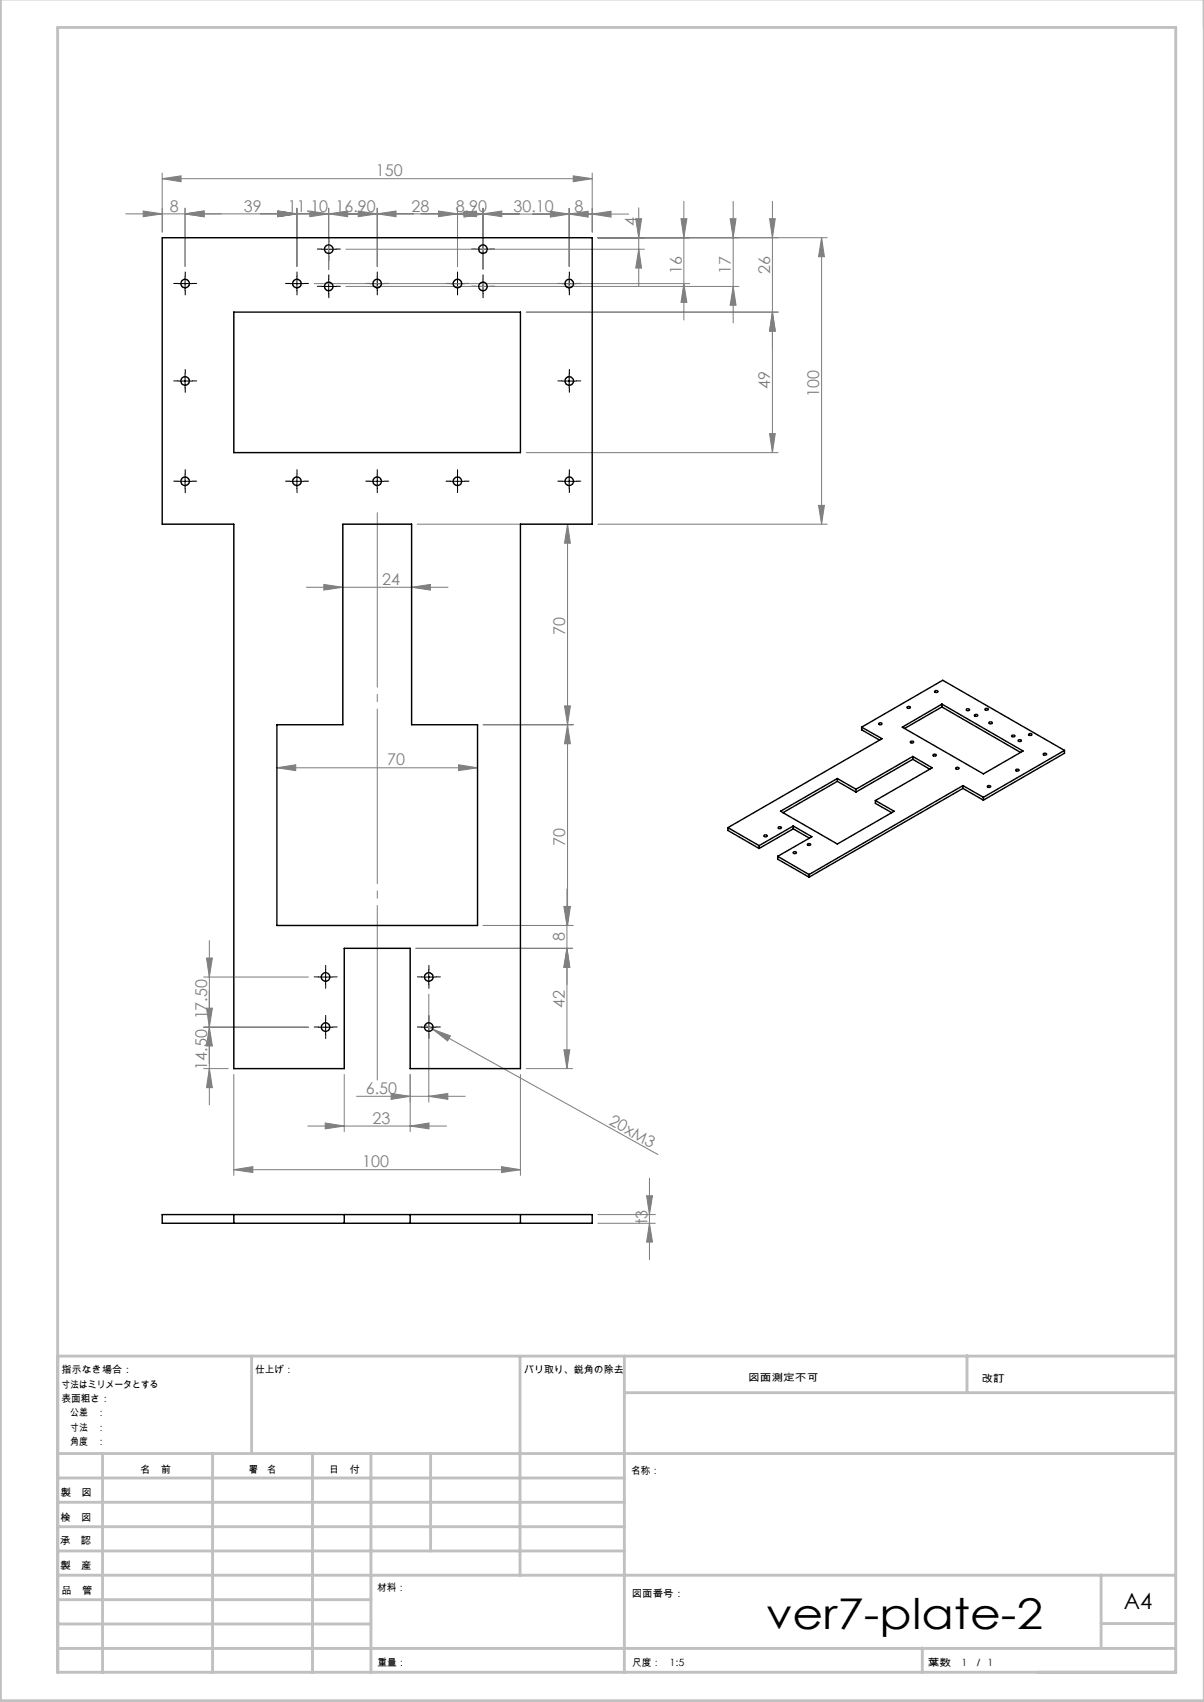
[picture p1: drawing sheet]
<svg xmlns="http://www.w3.org/2000/svg" width="210mm" height="297mm" viewBox="0 0 210 297" stroke-linecap="round" stroke-linejoin="round" font-family="sans-serif">
<g fill="none" stroke="#808080" stroke-width=".18">
<path d="M21.9 37.3h68.7M25 36.8l3.3 .5-3.3 .5zM28.3 31.2l3.3-.5v1zM28.3 30.2v10.3M28.3 31.2h75M32.3 37.3l3.3-.5v1zM32.3 36.3v10.2M48.5 36.8l3.3 .5-3.3 .5zM51.8 36.3v10.2M54 36.8l3.3 .5-3.3 .5zM57.3 37.3l3.3-.5v1zM57.3 36.3v10.7"/>
<path d="M62.5 36.8l3.3 .5-3.3 .5zM65.8 37.3l3.3-.5v1zM65.8 36.3v10.2M76.5 36.8l3.3 .5-3.3 .5zM77.9 37.4h31.7M79.8 37.3l3.3-.5v1zM79.8 36.3v10.2M80.9 36.9l3.3 .5-3.3 .5zM84.2 37.3l3.3-.5v1zM84.2 36.3v10.7M96 36.9l3.3 .5-3.3 .5zM99.3 37.4l3.3-.5v1z"/>
<path d="M99.3 36.4v10.1M100 30.7l3.3 .5-3.3 .5zM103.3 37.4l3.3-.5v1zM103.3 30.2v10.3M110.9 38.2h1l-.5 3.3zM111.4 36.3v13.5M118.8 38.2h1l-.5 3.3zM119.3 35.1v20.7M127.4 38.2h1l-.5 3.3zM127.9 35.1v21.2M134.2 38.2h1l-.5 3.3zM134.7 35.1v43.9"/>
<path d="M54.8 49.5h65.5M60.3 43.5h52.1M60.3 50h68.6M91.8 54.5h43.9M104.3 41.5h40M111.4 43.5l.5 3.3h-1zM119.3 49.5l.5 3.3h-1zM127.9 50l.5 3.3h-1zM134.7 54.5l.5 3.3h-1zM143.3 41.5l.5 3.3h-1zM143.3 41.5v50M91.8 79h43.9"/>
<path d="M134.2 75.7h1l-.5 3.3zM72.8 91.5h27.2M99 91.5l.5 3.3h-1zM99 91.5v70M104.3 91.5h40M142.8 88.2h1l-.5 3.3zM53.4 102.5h24.7M56.5 102l3.3 .5-3.3 .5zM71.8 102.5l3.3-.5v1zM48.3 134l3.3-.5v1zM48.3 134h35M80 133.5l3.3 .5-3.3 .5z"/>
<path d="M84.3 126.5h15.7M98.5 123.2h1l-.5 3.3zM99 126.5l.5 3.3h-1zM98.4 158.2h1l-.5 3.3zM98.5 158.2h1l-.5 3.3zM98.9 155.1v31.4M35.5 179.2h18.3M35.5 170.5h18.3M36 175.9h1l-.5 3.3zM36 167.2h1l-.5 3.3zM36.5 179.2l.5 3.3h-1zM36.5 164.1v28.7"/>
<path d="M72.5 165.5h27.4M74.1 178.9l1.4 .7M74.8 173.5v18.8M75.5 179.6l3.1 1.2-.5 .8zM75.5 179.6l39.3 21.9M84.3 161.5h15.7M98.9 165.5l.5 3.3h-1zM35.5 186.5h4.3M36.5 186.5l.5 3.3h-1zM40.8 187.5v17.6M53.7 196.5h24.2M56.7 196l3.3 .5-3.3 .5z"/>
<path d="M60 187.5v10M62.2 191.3h18.9M68.2 190.8l3.3 .5-3.3 .5zM71.5 196.5l3.3-.5v1zM71.5 187.5v10M74.8 191.3l3.3-.5v1zM90.8 187.5v17.6M91.8 186.5h8.1M98.4 183.2h1l-.5 3.3zM40.8 204.1l3.3-.5v1zM40.8 204.1h50M87.5 203.6l3.3 .5-3.3 .5z"/>
<path d="M104.3 211.9h10M104.3 213.5h10M112.8 208.7h1l-.5 3.2zM113.3 213.5l.5 3.2h-1zM113.3 205.6v14.2"/>
</g>
<g fill="none" stroke="#000" stroke-width=".18" stroke-dasharray="30.5 1.3 1.3 1.3">
<path d="M31.1 49.5h-.8M32.3 48.2v-.7M32.3 50.7v.8M33.6 49.5h.7M50.6 49.5h-.8M51.8 48.2v-.7M51.8 50.7v.8M53.1 49.5h.7M56.1 43.5h-.7M56.1 50h-.7M57.4 42.2v-.7M57.4 44.7v.8"/>
<path d="M57.4 48.7v-.7M57.4 51.2v.8M58.6 43.5h.8M58.6 50h.8M64.6 49.5h-.8M65.8 48.2v-.7M65.8 50.7v.8M67.1 49.5h.7M78.6 49.5h-.8M79.8 48.2v-.7M79.8 50.7v.8M81.1 49.5h.7"/>
<path d="M83 43.5h-.7M83 50h-.7M84.3 42.2v-.7M84.3 44.7v.8M84.3 48.7v-.7M84.3 51.2v.8M85.5 43.5h.8M85.5 50h.8M98.1 49.5h-.8M99.3 48.2v-.7M99.3 50.7v.8M100.6 49.5h.7"/>
<path d="M31.1 66.5h-.8M32.3 65.2v-.7M32.3 67.7v.8M33.6 66.5h.7M98.1 66.5h-.8M99.3 65.2v-.7M99.3 67.7v.8M100.6 66.5h.7M31.1 84h-.8M32.3 82.7v-.7M32.3 85.2v.8M33.6 84h.7"/>
<path d="M50.6 84h-.8M51.8 82.7v-.7M51.8 85.2v.8M53.1 84h.7M64.6 84h-.8M65.8 82.7v-.7M65.8 85.2v.8M67.1 84h.7M78.6 84h-.8M79.8 82.7v-.7M79.8 85.2v.8M81.1 84h.7"/>
<path d="M98.1 84h-.8M99.3 82.7v-.7M99.3 85.2v.8M100.6 84h.7M55.6 170.5h-.8M55.6 179.2h-.8M56.8 169.2v-.7M56.8 171.7v.8M56.8 178v-.8M58.1 170.5h.7M58.1 179.2h.7M73.6 179.2h-.8"/>
<path d="M73.6 170.5h-.8M74.8 178v-.8M74.8 169.2v-.7M74.8 171.7v.8M76.1 179.2h.7M76.1 170.5h.7M56.8 180.5v.7M74.8 180.5v.7"/>
</g>
<g fill="none" stroke="#000" stroke-width=".18">
<path d="M31 49.5h2.5M32.3 48.2v2.5M50.6 49.5h2.4M51.8 48.2v2.5M56.1 43.5h2.5M56.1 50h2.5M57.3 42.2v2.5M57.3 48.7v2.5M64.5 49.5h2.5M65.8 48.2v2.5M78.5 49.5h2.5M79.8 48.2v2.5"/>
<path d="M83 43.5h2.5M83 50h2.5M84.2 42.2v2.5M84.2 48.7v2.5M98 49.5h2.5M99.3 48.2v2.5M31 66.5h2.5M32.3 65.2v2.5M98 66.5h2.5M99.3 65.2v2.5M31 84h2.5M32.3 82.7v2.5"/>
<path d="M50.6 84h2.4M51.8 82.7v2.5M64.5 84h2.5M65.8 82.7v2.5M78.5 84h2.5M79.8 82.7v2.5M98 84h2.5M99.3 82.7v2.5M55.5 179.2h2.5M55.5 170.5h2.5M56.8 169.2v2.5M56.8 178v2.5"/>
<path d="M73.6 179.2h2.4M73.6 170.5h2.4M74.8 169.2v2.5M74.8 178v2.5"/>
</g>
<path d="M65.8 89.5v99" fill="none" stroke="#808080" stroke-width=".18" stroke-dasharray="30.5 1.3 1.3 1.3"/>
<g fill="none" stroke="#c0c0c0" stroke-width=".5">
<path d="M.1 -.1v296.9h209.9v-296.9M10.1 236.6h195M43.9 236.6v17M90.7 236.6v38.3M108.9 236.6v55.3M168.7 236.6v6.3M10.1 253.6h195M10.1 257.9h98.8M17.9 253.6v38.3M37.1 253.6v38.3M54.5 253.6v38.3M64.7 253.6v38.3"/>
<path d="M75.1 253.6v17M108.9 243h96.2M10.1 270.6h98.8M10.1 266.4h98.8M10.1 262.1h98.8M10.1 279.1h54.6M10.1 274.9h195M192.1 274.8v12.7M10.1 291.8h195v-287h-195v287.1M10.1 287.7h195M10.1 283.4h54.6M160.9 287.5v4.3"/>
<path d="M192.1 283.3h13"/>
</g>
<g fill="#808080">
<path d="M75.5 179.6l3.1 1.2-.5 .8z"/>
<path d="M71.5 196.5l3.3-.5v1zM56.7 196l3.3 .5-3.3 .5z"/>
<path d="M28.3 31.2l3.3-.5v1zM100 30.7l3.3 .5-3.3 .5zM68.2 190.8l3.3 .5-3.3 .5zM74.8 191.3l3.3-.5v1zM56.5 102l3.3 .5-3.3 .5zM71.8 102.5l3.3-.5v1zM48.3 134l3.3-.5v1zM80 133.5l3.3 .5-3.3 .5zM96 36.9l3.3 .5-3.3 .5zM103.3 37.4l3.3-.5v1zM32.3 37.3l3.3-.5v1zM48.5 36.8l3.3 .5-3.3 .5zM80.9 36.9l3.3 .5-3.3 .5zM99.3 37.4l3.3-.5v1zM76.5 36.8l3.3 .5-3.3 .5zM84.2 37.3l3.3-.5v1zM62.5 36.8l3.3 .5-3.3 .5zM79.8 37.3l3.3-.5v1zM54 36.8l3.3 .5-3.3 .5zM65.8 37.3l3.3-.5v1zM48.5 36.8l3.3 .5-3.3 .5zM57.3 37.3l3.3-.5v1z"/>
<path d="M40.8 204.1l3.3-.5v1zM87.5 203.6l3.3 .5-3.3 .5z"/>
<path d="M32.3 37.3l3.3-.5v1zM25 36.8l3.3 .5-3.3 .5z"/>
<path d="M98.4 183.2h1l-.5 3.3zM98.9 165.5l.5 3.3h-1zM111.4 43.5l.5 3.3h-1zM110.9 38.2h1l-.5 3.3zM119.3 49.5l.5 3.3h-1zM118.8 38.2h1l-.5 3.3zM127.9 50l.5 3.3h-1zM127.4 38.2h1l-.5 3.3zM134.7 54.5l.5 3.3h-1zM134.2 38.2h1l-.5 3.3z"/>
<path d="M112.8 208.7h1l-.5 3.2zM113.3 213.5l.5 3.2h-1zM98.4 158.2h1l-.5 3.3zM98.9 165.5l.5 3.3h-1zM99 126.5l.5 3.3h-1zM98.5 158.2h1l-.5 3.3zM99 91.5l.5 3.3h-1zM98.5 123.2h1l-.5 3.3zM143.3 41.5l.5 3.3h-1zM142.8 88.2h1l-.5 3.3zM36 175.9h1l-.5 3.3zM36.5 186.5l.5 3.3h-1zM36 167.2h1l-.5 3.3zM36.5 179.2l.5 3.3h-1zM134.7 54.5l.5 3.3h-1zM134.2 75.7h1l-.5 3.3z"/>
</g>
<g fill="none" stroke="#000" stroke-width=".25">
<path d="M28.3 41.5h75v50h-12.5v95h-19.3v-21h-11.5v21h-19.2v-95h-12.5zM40.8 54.5h50v24.5h-50zM59.8 91.5h12v35h11.5v35h-35v-35h11.5zM146 135.9l-9.9 5.7 9.9 5.7 10-5.7-3.3-1.9M146 135.9l3.3 1.8M146 135.9v.4M146 136.3l-9.4 5.5M146 136.3l3.3 1.9M149.3 137.7v.5M150.3 126.9l3.5 2-26.8 15.5M150.3 126.9l14.1-8.2 21.3 12.2M150.3 126.9v.4l3.1 1.8"/>
<path d="M152.7 139.7v.5l2.8 1.6M153.3 126.2a.27 .27 0 0 1 .3-.1 .27 .27 0 0 1 .2 .3l-.4 .1zM157.4 126.9l6.9-4 14.1 8.2-6.9 3.9zM158.2 123.4a.33 .33 0 0 1 .6 .1 .31 .31 0 0 1-.3 .1 .31 .31 0 0 1-.3-.2zM158.8 129.4a.26 .26 0 0 1 .3-.1 .26 .26 0 0 1 .2 .3h-.4zM159.2 132l3.4 2-9.9 5.7M159.2 132l-9.9 5.7M159.2 132v.5M159.2 132.5l-9.9 5.7M159.2 132.5l3 1.7M162.8 131.7a.25 .25 0 0 1 .3-.1 .25 .25 0 0 1 .1 .3 .25 .25 0 0 1-.3 .1 .25 .25 0 0 1-.1-.3zM163 120.6a.31 .31 0 0 1 .3-.1 .31 .31 0 0 1 .3 .3 .33 .33 0 0 1-.6-.2z"/>
<path d="M164.3 122.9v.5M164.3 123.4l13.7 7.9M164.3 123.4l-6.5 3.7M166.7 134a.3 .3 0 0 1 .3-.1 .3 .3 0 0 1 .3 .2 .28 .28 0 0 1-.4 .2 .28 .28 0 0 1-.2-.3zM168 137.1l3.5 2M168 137.1l-26.9 15.5M168 137.1v.5M168 137.6l-26.9 15.5M168 137.6l3.5 2M168.6 123.7l.5 .1a.25 .25 0 0 1-.3 .2 .25 .25 0 0 1-.2-.3zM170 124.7a.25 .25 0 0 1 .4-.1 .25 .25 0 0 1 .1 .4 .25 .25 0 0 1-.4 0 .25 .25 0 0 1-.1-.3zM171.5 139.1v.5"/>
<path d="M171.8 123.7a.31 .31 0 0 1 .3-.1 .31 .31 0 0 1 .3 .3 .33 .33 0 0 1-.6-.2zM172.2 137.2a.35 .35 0 0 1 .6 .1l-.4 .1zM172.5 126.1a.31 .31 0 0 1 .3-.1 .31 .31 0 0 1 .3 .2 .32 .32 0 0 1-.4 .1 .32 .32 0 0 1-.2-.2zM176.5 128.3a.25 .25 0 0 1 .4-.1 .25 .25 0 0 1 .1 .3 .25 .25 0 0 1-.4 .1 .25 .25 0 0 1-.1-.3zM177.2 134.3a.25 .25 0 0 1 .4-.1 .25 .25 0 0 1 .1 .3 .25 .25 0 0 1-.4 .1 .25 .25 0 0 1-.1-.3zM177.7 129.1l.5 .1a.29 .29 0 0 1-.3 .2 .29 .29 0 0 1-.3-.2zM179.4 128.1a.33 .33 0 0 1 .6 .1 .31 .31 0 0 1-.3 .2 .31 .31 0 0 1-.3-.3zM182 131.5h.5a.28 .28 0 0 1-.3 .3 .28 .28 0 0 1-.2-.3zM185.7 130.9l-14.2 8.2M185.7 130.9v.5l-14.2 8.2M127 144.4l5.4 3.2M127 144.4v.5l5.4 3.2"/>
<path d="M132.4 147.6v.5M133.2 145.8a.3 .3 0 0 1 .4-.1 .3 .3 0 0 1 .2 .2 .32 .32 0 0 1-.3 .1 .32 .32 0 0 1-.3-.2zM135.6 149.4l5.5 3.2M135.6 149.4v.5l5.5 3.2M135.7 144.4a.3 .3 0 0 1 .4-.2 .3 .3 0 0 1 .2 .3 .28 .28 0 0 1-.3 .1 .28 .28 0 0 1-.3-.2zM138.4 148.7a.28 .28 0 0 1 .3-.1 .28 .28 0 0 1 .2 .3 .3 .3 0 0 1-.3 .1 .3 .3 0 0 1-.2-.3zM138.4 144.1l3.2 1.9-6 3.4M138.4 144.1l-6 3.5M138.4 144.1v.5M138.4 144.6l-6 3.5M138.4 144.6l2.8 1.7M140.8 147.4a.27 .27 0 0 1 .3-.2 .27 .27 0 0 1 .2 .3h-.3z"/>
<path d="M141.1 152.6v.5M28.3 211.9h75v1.6h-75zM40.8 211.9v1.6M60 211.9v1.6M71.5 211.9v1.6M90.8 211.9v1.6"/>
<circle cx="32.3" cy="49.5" r=".74"/>
<circle cx="51.8" cy="49.5" r=".75"/>
<circle cx="57.3" cy="43.5" r=".74"/>
<circle cx="57.3" cy="50" r=".74"/>
<circle cx="65.8" cy="49.5" r=".75"/>
<circle cx="79.8" cy="49.5" r=".75"/>
<circle cx="84.2" cy="43.5" r=".75"/>
<circle cx="84.2" cy="50" r=".75"/>
<circle cx="99.3" cy="49.5" r=".74"/>
<circle cx="32.3" cy="66.5" r=".74"/>
<circle cx="99.3" cy="66.5" r=".74"/>
<circle cx="32.3" cy="84" r=".74"/>
<circle cx="51.8" cy="84" r=".75"/>
<circle cx="65.8" cy="84" r=".75"/>
<circle cx="79.8" cy="84" r=".75"/>
<circle cx="99.3" cy="84" r=".74"/>
<circle cx="56.8" cy="170.5" r=".75"/>
<circle cx="56.8" cy="179.2" r=".75"/>
<circle cx="74.8" cy="170.5" r=".75"/>
<circle cx="74.8" cy="179.2" r=".75"/>
</g>
<text font-size="7.4" x="133.6" y="284.3">ver7-plate-2</text>
<text font-size="3.9" x="196" y="280.7">A4</text>
<g font-size="2.8" fill="#808080">
<text x="65.6" y="30.8">150</text>
<text x="29.6" y="36.9">8</text>
<text x="42.5" y="36.9">39</text>
<text x="50.2" y="36.9">11.10</text>
<text x="58.5" y="36.9">16.90</text>
<text x="71.8" y="36.9">28</text>
<text x="79.5" y="36.9">8.90</text>
<text x="89.6" y="36.9">30.10</text>
<text x="100.2" y="36.9">8</text>
<text x="111" y="39.4" transform="rotate(-90 111 39.4)">4</text>
<text x="118.9" y="47.7" transform="rotate(-90 118.9 47.7)">16</text>
<text x="127.5" y="47.7" transform="rotate(-90 127.5 47.7)">17</text>
<text x="134.3" y="47.7" transform="rotate(-90 134.3 47.7)">26</text>
<text x="134.3" y="67.9" transform="rotate(-90 134.3 67.9)">49</text>
<text x="142.9" y="69.3" transform="rotate(-90 142.9 69.3)">100</text>
<text x="66.7" y="102.1">24</text>
<text x="98.6" y="110.8" transform="rotate(-90 98.6 110.8)">70</text>
<text x="67.5" y="133.6">70</text>
<text x="98.6" y="147.6" transform="rotate(-90 98.6 147.6)">70</text>
<text x="98.5" y="164.2" transform="rotate(-90 98.5 164.2)">8</text>
<text x="36.1" y="177.9" transform="rotate(-90 36.1 177.9)">17.50</text>
<text x="98.5" y="175.9" transform="rotate(-90 98.5 175.9)">42</text>
<text x="36.1" y="186.6" transform="rotate(-90 36.1 186.6)">14.50</text>
<text x="63.8" y="190.9">6.50</text>
<text x="65" y="196.1">23</text>
<text x="106.1" y="196.2" transform="rotate(29 106.1 196.2)">20xM3</text>
<text x="63.2" y="203.7">100</text>
<text x="112.9" y="213.6" transform="rotate(-90 112.9 213.6)">t3</text>
</g>
<g font-size="1.7">
<text x="10.7" y="239.6">指示なき場合：</text>
<text x="44.5" y="239.6">仕上げ：</text>
<text x="91.4" y="239.6">バリ取り、鋭角の除去</text>
<text x="10.7" y="242.1">寸法はミリメータとする</text>
<text x="10.7" y="244.6">表面粗さ：</text>
<text x="130.5" y="240.9">図面測定不可</text>
<text x="171.2" y="241.1">改訂</text>
<text x="10.7" y="247.1">公差　：</text>
<text x="10.7" y="249.6">寸法　：</text>
<text x="10.7" y="252.1">角度　：</text>
<text x="24.4" y="257.1">名　前</text>
<text x="40.1" y="257">署　名</text>
<text x="57.3" y="257">日　付</text>
<text x="110.1" y="257.3">名称：</text>
<text x="10.6" y="261.1">製　図</text>
<text x="10.5" y="269.5">承　認</text>
<text x="10.5" y="265.4">検　図</text>
<text x="10.6" y="273.8">製　産</text>
<text x="10.7" y="278.2">品　管</text>
<text x="65.8" y="277.6">材料：</text>
<text x="110.2" y="278.7">図面番号：</text>
<text x="65.8" y="290.7">重量：</text>
<text x="110.2" y="290.7">尺度：</text>
<text x="116.8" y="290.7">1:5</text>
<text x="161.9" y="290.7">葉数</text>
<text x="167.7" y="290.7">1 ／ 1</text>
</g>
</svg>
